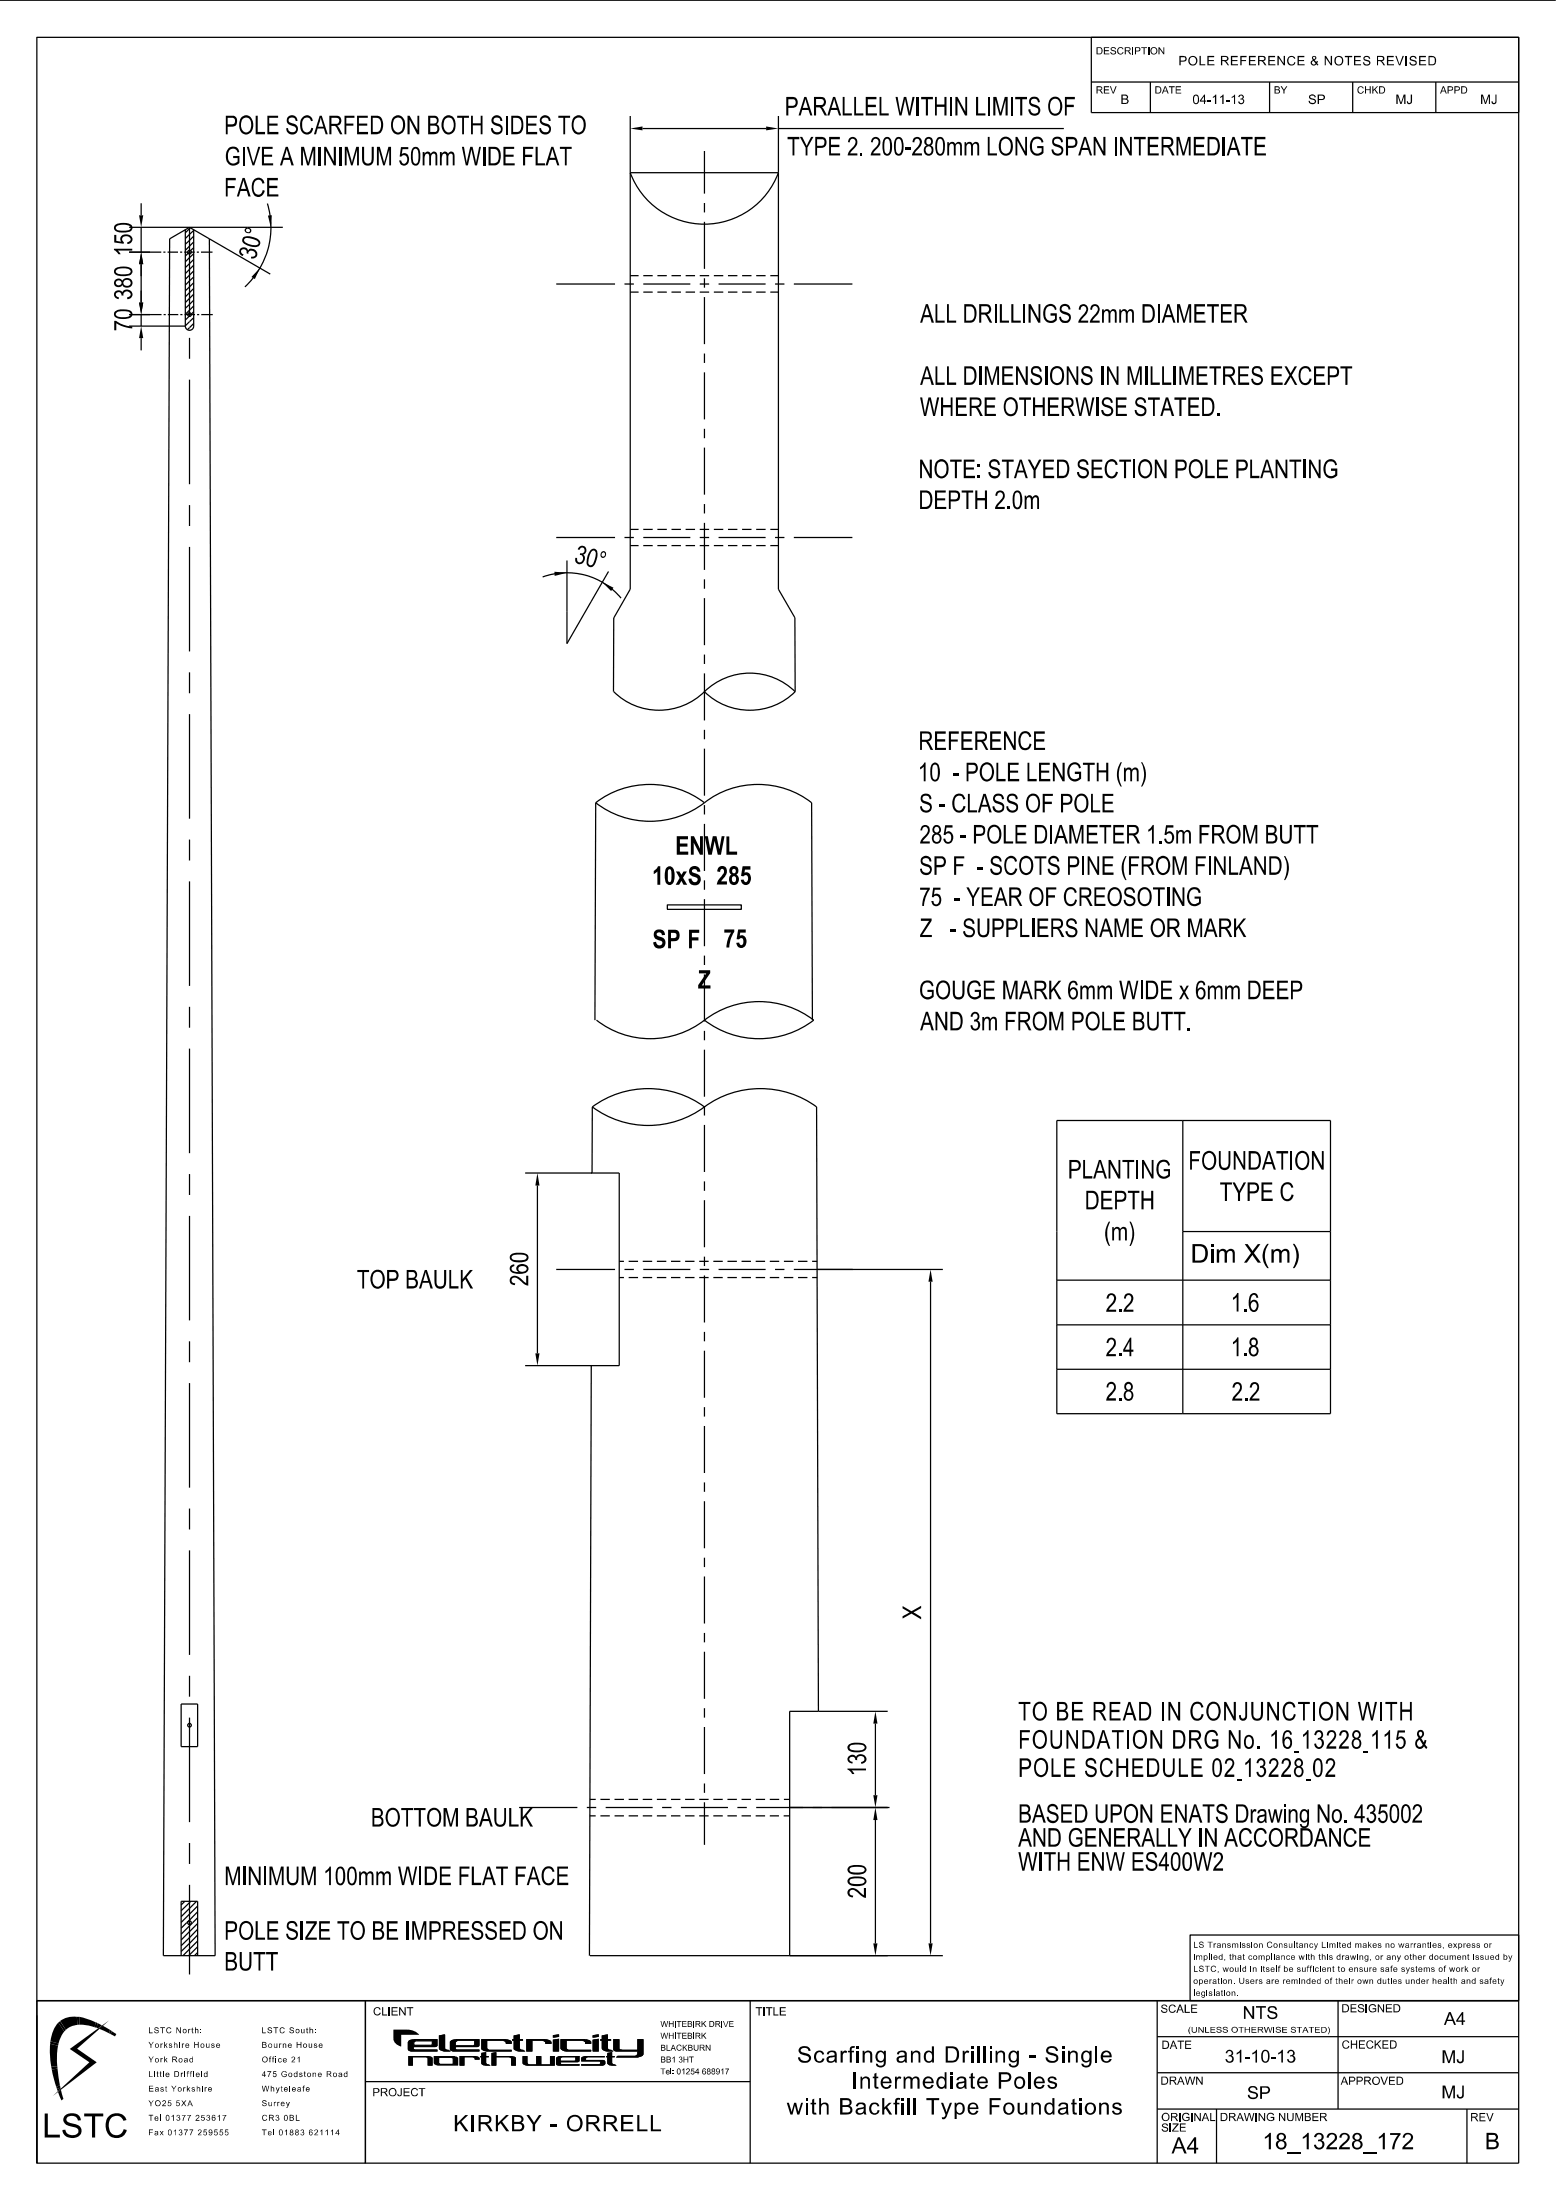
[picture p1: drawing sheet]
<svg xmlns="http://www.w3.org/2000/svg" width="210mm" height="297mm" viewBox="0 0 210 297" stroke-linecap="round" stroke-linejoin="round" font-family="sans-serif">
<g fill="none" stroke="#000" stroke-width=".17">
<path d="M85.1 15.7v63.8l-2.3 3.9v10M86.7 17.4h16.7M105.1 15.7v63.8l2.2 3.9v10M105.1 17.4h38.5M17.4 30.7h20.8M17.4 34h4.4M19 27.4v1.7M19 30.7v3.3M19 35.7v5.1M22 34h.3M22.6 34h1.4M24.3 34h.3"/>
<path d="M24.9 34h1.4M25 31v13M25.4 34.2l-.4 .4M25.6 30.7l10.9 6.3M25.6 30.7v12.1M25.6 30.7l-2.7 1.5-.9 231.8h7l-.7-231.8M25.7 30.8l-.7 .6M26.1 31v13a.56 .56 0 0 1-.5 .6 .56 .56 0 0 1-.6-.6M26.1 31.1l-1.1 1.1M26.1 31.9l-1.1 1.1M26.1 32.7l-1.1 1.1M26.1 34.3l-1.1 1"/>
<path d="M26.1 35l-1.1 1.1M26.1 35.8l-1.1 1.1M26.1 36.6l-1.1 1.1M26.1 37.4l-1.1 1.1M26.1 38.2l-1.1 1.1M26.1 38.9l-1.1 1.2M26.1 39.7l-1.1 1.1M26.1 33.4l-.4 .4M26.6 34h.2M27.1 34h1.6M36.1 27.5a10.9 10.9 0 0 1-3 11.2M75.1 38.3h7.9"/>
<path d="M84.3 38.3h1.2M85.1 23.3h20a10.7 10.7 0 0 1-10 7 10.7 10.7 0 0 1-10-7zM85.1 39.4h1.1M85.1 37.2h1.1M86.8 38.3h6.4M86.8 39.4h1.3M86.8 37.2h1.3M88.7 39.4h1.3M88.7 37.2h1.3M90.6 39.4h1.3M90.6 37.2h1.3M92.5 39.4h1.3"/>
<path d="M92.5 37.2h1.3M94.4 38.3h1.3M94.4 39.4h1.3M94.4 37.2h1.3M95.1 20.4v5.7M95.1 27.4v1.3M95.1 29.9v6.4M95.1 37.6v1.2M96.3 39.4h1.3M96.3 37.2h1.3M97 38.3h6.3M98.2 39.4h1.3"/>
<path d="M98.2 37.2h1.3M100.2 39.4h1.2M100.2 37.2h1.2M102.1 39.4h1.2M102.1 37.2h1.2M104 39.4h1.1M104 37.2h1.1M104.6 38.3h1.3M107.1 38.3h7.9M17.4 42.5h4.4M17.4 44h7.6M19 42.5v1.5"/>
<path d="M19 45.6v1.7M22.1 42.5h.3M22.6 42.5h1.5M24.3 42.5h.3M24.9 42.5h1.4M25.5 42.7l-.5 .5M25.6 45.6v2.8M25.6 51.3v14.1M26.1 42.1l-.3 .3M26.1 40.5l-1.1 1.1M26.1 41.3l-1.1 1.1M26.1 42.9l-1.1 1.1"/>
<path d="M26.1 43.7l-.8 .8M26.6 42.5h.3M27.2 42.5h1.5M95.1 40.1v6.4M95.1 47.7v1.3M95.1 50.3v6.3M95.1 57.9v1.3M25.6 68.2v2.8M25.6 73.8v14.1M73.2 77.9a9.5 9.5 0 0 1 10.6 2.8M75.1 72.6h7.9M76.5 75.7v11.2l5.6-9.8"/>
<path d="M84.3 72.6h1.2M85.1 73.7h1.1M85.1 71.5h1.1M86.8 72.6h6.4M86.8 73.7h1.3M86.8 71.5h1.3M88.7 73.7h1.3M88.7 71.5h1.3M90.6 73.7h1.3M90.6 71.5h1.3M92.5 73.7h1.3M92.5 71.5h1.3"/>
<path d="M94.4 72.6h1.3M94.4 73.7h1.3M94.4 71.5h1.3M95.1 60.4v6.4M95.1 68v1.3M95.1 70.6v6.3M95.1 78.2v1.3M96.3 73.7h1.3M96.3 71.5h1.3M97 72.6h6.3M98.2 73.7h1.3M98.2 71.5h1.3"/>
<path d="M100.2 73.7h1.2M100.2 71.5h1.2M102.1 73.7h1.2M102.1 71.5h1.2M104 73.7h1.1M104 71.5h1.1M104.6 72.6h1.3M107.1 72.6h7.9M25.6 90.8v2.8M25.6 96.4v14.1M82.8 93.4a8.7 8.7 0 0 0 12.3 0M95.1 93.4a8.7 8.7 0 0 0 12.2 0"/>
<path d="M95.1 80.7v6.4M95.1 88.4v1.2M95.1 90.9v6.4M95.1 98.5v1.3M95.1 93.4a8.7 8.7 0 0 1 12.2 0M25.6 113.3v2.9M25.6 119v14.1M80.4 108.4a12 12 0 0 0 14.7 0M80.4 108.4a12.1 12.1 0 0 1 14.7 0M80.4 108.4l-.1 29.3M95.1 108.4a11.8 11.8 0 0 1 14.4 0l.1 29.3M95.1 101.1v6.3"/>
<path d="M95.1 108.7v1.3M95.1 111.2v6.4M25.6 135.9v2.8M80.5 137.7a11.8 11.8 0 0 0 14.6 0M90.1 122.2h9.9v.6h-9.9zM95.1 137.7a12.1 12.1 0 0 1 14.7 0 12.1 12.1 0 0 1-14.7 0zM95.1 121.4v6.3M95.1 129v1.3M95.1 131.5v6.4M95.1 139.2v1.2M25.6 141.6v14.1M25.6 158.5v2.8"/>
<path d="M70.9 158.4h12.7v26h-12.7M79.9 149.4a12.8 12.8 0 0 1 15.2 0M79.9 149.4v9M79.9 149.4a12.7 12.7 0 0 0 15.2 0M95.1 149.4a12.8 12.8 0 0 1 15.1 0l.3 81.6M95.1 141.7v6.4M95.1 149.3v1.3M95.1 151.9v6.3M95.1 159.5v1.3M142.6 151.3h37v39.5h-37zM159.6 151.3v39.5M25.6 164.1v14.2"/>
<path d="M72.5 160.1v22.6M75.1 171.4h7.9M83.6 172.5h.6M83.6 170.3h.6M84.3 171.4h1.2M84.8 172.5h1.3M84.8 170.3h1.3M86.7 172.5h1.3M86.7 170.3h1.3M86.8 171.4h6.4M88.7 172.5h1.2M88.7 170.3h1.2"/>
<path d="M90.6 172.5h1.2M90.6 170.3h1.2M92.5 172.5h1.2M92.5 170.3h1.2M94.4 172.5h1.2M94.4 170.3h1.2M94.4 171.4h1.3M95.1 162v6.4M95.1 169.6v1.3M95.1 172.2v6.3M95.1 179.8v1.3M96.3 172.5h1.2"/>
<path d="M96.3 170.3h1.2M97 171.4h6.3M98.2 172.5h1.2M98.2 170.3h1.2M100.1 172.5h1.3M100.1 170.3h1.3M102 172.5h1.3M102 170.3h1.3M103.9 172.5h1.3M103.9 170.3h1.3M104.6 171.4h1.3M105.8 172.5h1.3"/>
<path d="M105.8 170.3h1.3M107.1 171.4h20.1M107.7 172.5h1.3M107.7 170.3h1.3M109.6 172.5h.7M109.6 170.3h.7M125.6 173v89.4M142.6 172.8h37M142.6 178.9h37M159.6 166.3h20M25.6 181.1v2.8M25.6 186.7v14.1"/>
<path d="M79.8 184.4l-.2 79.6M95.1 182.3v6.4M95.1 190v1.2M95.1 192.5v6.4M142.6 184.9h37M25.6 203.7v2.8M25.6 209.3v14.1M95.1 200.1v1.3M95.1 202.7v6.3M95.1 210.3v1.3M95.1 212.8v6.4M24.4 230h2.3v5.8h-2.3z"/>
<path d="M25.6 226.2v2.9M25.6 231.9v14.1M95.1 220.4v1.3M95.1 223v6.3M95.1 230.6v1.3M95.1 233.1v6.4M118.1 232.7v9.7M119.8 231h-13.2v33M24.9 256.7l-.5 .5M25.6 248.8v2.8M25.6 254.5v12.1M25.7 256.7l-1.3 1.2"/>
<path d="M26.5 256.7l-2.1 2.1M26.7 258.9l-2.3 2.2M26.7 257.3l-2.3 2.2M26.7 258.1l-2.3 2.2M26.7 259.7l-2.3 2.2M70.1 244h7.8M79.2 244h1.3M79.6 245.1h.8M79.6 242.9h.8M81 245.1h1.3M81 242.9h1.3M81.7 244h6.4"/>
<path d="M82.9 245.1h1.3M82.9 242.9h1.3M84.8 245.1h1.3M84.8 242.9h1.3M86.7 245.1h1.3M86.7 242.9h1.3M88.7 245.1h1.2M88.7 242.9h1.2M89.4 244h1.2M90.6 245.1h1.2M90.6 242.9h1.2M91.9 244h6.3"/>
<path d="M92.5 245.1h1.2M92.5 242.9h1.2M94.4 245.1h1.2M94.4 242.9h1.2M95.1 240.8v1.2M95.1 243.3v5.8M96.3 245.1h1.2M96.3 242.9h1.2M98.2 245.1h1.2M98.2 242.9h1.2M99.5 244h1.3M100.1 245.1h1.3"/>
<path d="M100.1 242.9h1.3M102 245.1h1.3M102 242.9h1.3M102.1 244h18M103.9 245.1h1.2M103.9 242.9h1.3M105.8 245.1h.8M105.8 242.9h.8M118.1 245.7v16.7M24.4 264v-7.3h2.3v7.3M26.7 260.5l-2.3 2.2M26.7 261.2l-2.3 2.3"/>
<path d="M26.7 262l-2 2M26.7 262.8l-1.2 1.2M26.7 263.6l-.5 .4M60.9 275.4l.7-.1h3.1v.8l-.2 .2-3 .1v.2l3.2 .1v.3h-3.2a.69 .69 0 0 1-.8-.3v-1.1zM61.6 275.6l.3-.1h2.1v.5l-.2 .1h-2.3zM62 277.6h2.2l.5 .1v.4h-.6l-.1-.3-.2-.1h-1.1v1.2h-.7zM65 275.3h3.2l.6 .1a.39 .39 0 0 1 .3 .5h-.8l-.1-.2-.3-.2h-2.1v1l.2 .2h3l.1 .3-3.7-.1a.41 .41 0 0 1-.5-.4zM65 277.1l.6-.1v.6h.4v.1h-.4v.8l.6 .4h-.6a.62 .62 0 0 1-.7-.4v-.8h-.1v-.1h.1zM66.3 277.1h.7v.5h2.1l.4 .1 .1 .1v1l-.6 .1v-1l-.1-.1-1.9-.1v1.2h-.7zM69.3 274.8l.8-.1 .1 .6h.4v.2h-.4v1.1l.4 .1 .3 .3h-.8a.91 .91 0 0 1-.8-.5v-1h-.2v-.2h.2zM70.5 277.6h.7v.9l.1 .1 .2 .1h.9v-1.1h.7v1.1h1.1v-1.1h.7v1.2h-4l-.4-.3zM71 275.3h2.5l.6 .1a.34 .34 0 0 1 .3 .5h-.7a.49 .49 0 0 0-.5-.4h-1.3v1.4l-.9 .1z"/>
<path d="M71.4 278.9h2.3M74.6 274.8l.8-.2 .1 .4-.9 .1zM74.6 275.3l.8-.1v1.8l-.8-.1zM75.6 275.3h3.3l.6 .1a.38 .38 0 0 1 .3 .5h-.8v-.2l-.4-.2h-2.1v1l.2 .2h3.1v.2l-3.4 .1-.5-.2-.3-.2zM75.8 277.8l1.8-.1v.4l-.1 .1h-1.8v-.3zM78.2 278.2l-.1 .2h-.2h-2.2v.2l.1 .1h2.4v.2h-2.5a.51 .51 0 0 1-.7-.2v-.9l.5-.2h2.7v.6M78.5 277.7l.4-.1h2.7v.1h-2.3l-.2 .2v.2h2.3l.3 .1v.4l-.3 .3h-3l.1-.2h2.4l.1-.1-.1-.3h-2.4zM79.6 264h47.6M80 274.8l.8-.2v.4l-.8 .1zM80 275.3l.8-.1v1.8l-.8-.1zM81.2 274.8l.8-.1 .1 .6h.4v.2h-.4v1.1l.4 .1 .3 .3h-.8a.91 .91 0 0 1-.8-.5v-1h-.2v-.2h.2zM82 277.1l.6-.1v.6h.4v.1h-.4v.8l.6 .3-.6 .1a.62 .62 0 0 1-.6-.4v-.8h-.2v-.1h.2z"/>
<path d="M82.8 275.3h.8v1.3l.1 .1h2.3v-1.4h.8l.1 2a.95 .95 0 0 1-1.1 .5h-2.6l.2-.3h2.3l.3-.1v-.4l-3-.1-.2-.1z"/>
<circle cx="25.6" cy="34" r=".25"/>
<circle cx="25.6" cy="42.5" r=".25"/>
<circle cx="25.6" cy="232.9" r=".25"/>
<circle cx="25.6" cy="259.6" r=".25"/>
</g>
<g fill="#000">
<path d="M85.1 17.4l1.6-.3v.5zM103.4 17.1l1.7 .3-1.7 .2zM19.1 34l.2 1.7h-.5zM18.8 29.1h.5l-.3 1.6zM35.1 36.2l-.7 1.5-.5-.3zM36.2 29.1h.5l-.2 1.6zM19.1 44l.2 1.6h-.5zM18.8 40.8h.5l-.3 1.7zM74.8 77.2l1.7 .1-1.6 .4zM81.3 78.6l1.5 .7-.3 .5zM72.5 158.4l.3 1.7h-.6zM125.6 171.4l.3 1.6h-.6z"/>
<path d="M72.2 182.7h.6l-.3 1.7zM118.1 231l.3 1.7h-.5zM118.1 244l.3 1.7h-.5zM117.9 242.4h.5l-.3 1.6zM117.9 262.4h.5l-.3 1.6zM125.3 262.4h.6l-.3 1.6z"/>
<path d="M15.6 37.8a.59 .59 0 0 0 0 .9 .59 .59 0 0 0 .9-.3 .71 .71 0 0 0 1.1 .4 .71 .71 0 0 0 0-1.2 .71 .71 0 0 0-1.1 .3l-.3-.3h-.3zM15.6 38.2a.4 .4 0 0 1 .8 0 .4 .4 0 0 1-.8 0zM16.8 37.9a.46 .46 0 0 1 .6-.1 .46 .46 0 0 1 .1 .7 .46 .46 0 0 1-.6 0 .46 .46 0 0 1-.1-.6z" fill-rule="evenodd"/>
<path d="M15.6 36.2a.6 .6 0 0 0-.1 .8 .6 .6 0 0 0 .6 .2h1.1a.6 .6 0 0 0 .7-.5 .6 .6 0 0 0-.6-.6 2.56 2.56 0 0 0-1.7 .1zM15.7 36.5a1.82 1.82 0 0 1 1.9 0v.2a.57 .57 0 0 1-.6 .3h-.4a.88 .88 0 0 1-1-.3z" fill-rule="evenodd"/>
<path d="M15.6 30.4a.56 .56 0 0 0-.2 .6 .56 .56 0 0 0 .5 .3 2.38 2.38 0 0 0 1.9-.2 .63 .63 0 0 0 0-.7 .63 .63 0 0 0-.7-.3 2.32 2.32 0 0 0-1.5 .3zM15.7 30.6a1.82 1.82 0 0 1 1.9 0v.2a.57 .57 0 0 1-.6 .3h-.4a.85 .85 0 0 1-1-.3z" fill-rule="evenodd"/>
<path d="M15.4 31.7h.3v.8l.7 .1a.66 .66 0 0 1 0-.8 .66 .66 0 0 1 .8-.1 .65 .65 0 0 1 .7 .6 .65 .65 0 0 1-.7 .6v-.2a.4 .4 0 0 0 .4-.4 .4 .4 0 0 0-.4-.4 .47 .47 0 0 0-.6 .2 .47 .47 0 0 0 .1 .6v.2l-1.3-.2z" fill-rule="evenodd"/>
<path d="M15.4 33.6h2.5v.2h-2l.4 .5h-.3l-.6-.5z" fill-rule="evenodd"/>
<path d="M15.4 43.3h.3a3.9 3.9 0 0 0 2.2 .8v.2a4.7 4.7 0 0 1-2.2-.7v1h-.3z" fill-rule="evenodd"/>
<path d="M15.5 42.1a.65 .65 0 0 0 .6 .9 1.62 1.62 0 0 0 1.8-.4 .75 .75 0 0 0-1-.8 1.67 1.67 0 0 0-1.4 .3zM15.7 42.3a1.94 1.94 0 0 1 1.9 0 .35 .35 0 0 1-.4 .5h-.6a.88 .88 0 0 1-1-.4z" fill-rule="evenodd"/>
<path d="M15.6 39.3l.4-.1 .3 .1 .2 .2a.68 .68 0 0 1 1.1-.2 .68 .68 0 0 1-.2 1.1h-.2l-.1-.3a.43 .43 0 0 0 .5-.5 .48 .48 0 0 0-.6-.3 .48 .48 0 0 0-.3 .6h-.3a.37 .37 0 0 0-.4-.5 .37 .37 0 0 0-.3 .6l.4 .1-.1 .3a.62 .62 0 0 1-.6-.4 .62 .62 0 0 1 .2-.7z" fill-rule="evenodd"/>
<path d="M68.9 170.9a.64 .64 0 0 0 0 .7 .64 .64 0 0 0 .6 .3l.3 .1a1.18 1.18 0 0 0 1.5-.7 .87 .87 0 0 0-.8-.7 .87 .87 0 0 0-.8 .6v.3l.3 .2h-.6a.37 .37 0 0 1-.4-.4 .37 .37 0 0 1 .4-.4v-.2zM70.1 171a.58 .58 0 0 1 1 .4 .62 .62 0 0 1-.6 .3 .62 .62 0 0 1-.5-.4z" fill-rule="evenodd"/>
<path d="M68.9 169.5a.67 .67 0 0 0 .7 .9 1.66 1.66 0 0 0 1.7-.5 .77 .77 0 0 0-1-.8 1.74 1.74 0 0 0-1.4 .4zM69.1 169.6a2.13 2.13 0 0 1 1.9 0l.1 .2a.57 .57 0 0 1-.7 .3h-.3a.87 .87 0 0 1-1.1-.3z" fill-rule="evenodd"/>
<path d="M69 172.4a1.18 1.18 0 0 1 1.5 .4l.5 .4v-1h.3v1.4a3 3 0 0 1-1.4-1 .42 .42 0 0 0-.7 0 .42 .42 0 0 0 .1 .6h.2v.3a.64 .64 0 0 1-.7-.4 .64 .64 0 0 1 .2-.7z" fill-rule="evenodd"/>
<path d="M121.8 216.8l1.2 .7 1.3-.7v.3l-1 .6 1 .6v.3l-1.3-.8-1.2 .7v-.3l1-.5-1-.6z" fill-rule="evenodd"/>
<path d="M114.6 235.5a.57 .57 0 0 0-.2 .6 .57 .57 0 0 0 .5 .4 2.01 2.01 0 0 0 2-.4 .76 .76 0 0 0-1-.8h-.8zM114.8 235.6l.9-.1a.93 .93 0 0 1 1 .4 .81 .81 0 0 1-1 .4 .91 .91 0 0 1-1-.4z" fill-rule="evenodd"/>
<path d="M114.6 237.1l.4-.2 .3 .1 .2 .2a.73 .73 0 0 1 1-.3 .73 .73 0 0 1 .4 .9l-.3 .2-.4 .1v-.2a.44 .44 0 0 0 .4-.6 .44 .44 0 0 0-.6-.2 .38 .38 0 0 0-.3 .5h-.3a.39 .39 0 0 0-.4-.4 .39 .39 0 0 0-.3 .4l.4 .2-.1 .3a.59 .59 0 0 1-.6-.4 .59 .59 0 0 1 .2-.6z" fill-rule="evenodd"/>
<path d="M114.4 238.8h2.5v.2h-2l.4 .5h-.3l-.3-.4-.3-.2z" fill-rule="evenodd"/>
<path d="M114.6 253.6a.62 .62 0 0 0-.1 .7 .62 .62 0 0 0 .6 .3 1.7 1.7 0 0 0 1.8-.4 .77 .77 0 0 0-1-.9l-.8 .1zM114.7 253.8a2.17 2.17 0 0 1 1.9 0l.1 .2a.58 .58 0 0 1-.7 .3h-.3a.87 .87 0 0 1-1-.3z" fill-rule="evenodd"/>
<path d="M114.6 252a.62 .62 0 0 0-.1 .7 .62 .62 0 0 0 .6 .3 1.7 1.7 0 0 0 1.8-.4 .77 .77 0 0 0-1-.8h-.8zM114.7 252.3a2.17 2.17 0 0 1 1.9 0l.1 .1a.58 .58 0 0 1-.7 .4h-.3a.87 .87 0 0 1-1-.4z" fill-rule="evenodd"/>
<path d="M114.6 255.1a1.15 1.15 0 0 1 1.5 .4l.5 .4v-1h.3v1.3a3.4 3.4 0 0 1-1.5-.9 .42 .42 0 0 0-.7 0 .42 .42 0 0 0 .4 .6v.2a.63 .63 0 0 1-.7-.3 .63 .63 0 0 1 .2-.7z" fill-rule="evenodd"/>
<path d="M89.1 274.4h.2l.1 .7 .2-.7h.1l.2 .7 .2-.7h.1l-.2 .8h-.1l-.3-.7-.1 .7h-.1z" fill-rule="evenodd"/>
<path d="M90.3 274.4h.1v.4h.4v-.4h.1v.8h-.1v-.4h-.4v.4h-.1z" fill-rule="evenodd"/>
<path d="M91.1 274.4h.1v.8h-.1z" fill-rule="evenodd"/>
<path d="M91.3 274.4h.7v.1h-.3v.7h-.1v-.7h-.3z" fill-rule="evenodd"/>
<path d="M91.4 276.1a.35 .35 0 0 1 .6 .2h-.1a.27 .27 0 0 0-.4-.1 .27 .27 0 0 0 0 .4 .27 .27 0 0 0 .4 0h.1a.39 .39 0 0 1-.6 .2 .39 .39 0 0 1 0-.7z" fill-rule="evenodd"/>
<path d="M92.1 274.4h.5v.1h-.4v.3h.4v.1h-.4v.2h.5v.1h-.6z" fill-rule="evenodd"/>
<path d="M92.8 274.4v.8h.5a.22 .22 0 0 0 .1-.2 .22 .22 0 0 0-.1-.2 .21 .21 0 0 0 .1-.3 .21 .21 0 0 0-.3-.1zM92.9 274.5h.3l.1 .2-.4 .1zM92.9 274.9h.3l.1 .2h-.4z" fill-rule="evenodd"/>
<path d="M93.6 274.4h.1v.8h-.1z" fill-rule="evenodd"/>
<path d="M93.9 274.4v.8h.1v-.3h.2l.2 .3h.2l-.3-.3a.23 .23 0 0 0 .2-.3 .23 .23 0 0 0-.3-.2zM94 274.5h.3a.15 .15 0 0 1 .1 .2 .15 .15 0 0 1-.2 .1h-.2z" fill-rule="evenodd"/>
<path d="M94.7 274.4h.1v.4l.4-.4h.1l-.3 .4 .4 .4h-.2l-.3-.4-.1 .2v.2h-.1z" fill-rule="evenodd"/>
</g>
<g fill="#fff">
<path d="M59.2 277.7l1.9 .1 .1 .1v.8h-1.8l-.2-.2z" fill-rule="evenodd"/>
<path d="M75.8 277.8l1.8-.1v.4l-.1 .1h-1.8v-.3z" fill-rule="evenodd"/>
<path d="M61.6 275.6l.3-.1h2.1v.5l-.1 .1h-2.4z" fill-rule="evenodd"/>
<path d="M55.9 275.6l.3-.1h2.1v.5l-.2 .1h-2.3z" fill-rule="evenodd"/>
</g>
<g fill="#000">
<path d="M53.1 274a4.9 4.9 0 0 1 3 .3l.5 .4h-2.4v1.6a1.26 1.26 0 0 1-1.1-1.1z" fill-rule="evenodd"/>
<path d="M58.5 277.6h3.1l.2 .2v1.1l-3-.1-.3-.3zM59.2 277.7v.8l.2 .2h1.8v-.8l-.1-.1z" fill-rule="evenodd"/>
</g>
<path d="M53.1 274a4.9 4.9 0 0 1 3 .3l.5 .4h-2.4v1.6a1.26 1.26 0 0 1-1.1-1.1zM55.1 277.6h3.1l.2 .2v1.1l-.7-.1v-.9l-.1-.1-1.9-.1v1.2h-.6zM55.2 275.4l.7-.1h3.2v.8l-.2 .2-3.1 .1v.2l.2 .1h3l.1 .3h-3.3a.69 .69 0 0 1-.8-.3v-1zM55.9 275.6l.3-.1h2.1v.5l-.2 .1h-2.3zM58.5 277.6h3.1l.2 .2v1h-3l-.3-.3zM59.2 277.7l1.9 .1 .1 .1v.8h-1.8l-.2-.2zM59.2 274.8l.9-.1v1.9l.4 .1 .3 .3h-.8a.91 .91 0 0 1-.8-.5z" fill="none" stroke="#000" stroke-width=".17"/>
<path d="M52 272.7v7.4h35.9v-7.4zM80 274.8l.8-.2v.4l-.8 .1zM75.6 275.3h3.3l.6 .1a.39 .39 0 0 1 .3 .5h-.8v-.2l-.4-.2h-2.1v1l.2 .2h3.1v.2l-3.4 .1-.5-.2-.3-.2zM74.6 274.7l.8-.1 .1 .4-.9 .1zM80 275.4l.8-.2v1.8l-.8-.1zM81.2 274.8l.8-.2 .1 .7h.4v.2h-.4v1.1l.4 .1 .3 .3h-.8a.91 .91 0 0 1-.8-.5v-1h-.2v-.2h.2zM74.6 275.3l.9-.1-.1 1.8h-.8zM71 275.3h2.5l.6 .1a.37 .37 0 0 1 .3 .5h-.7a.49 .49 0 0 0-.5-.4h-1.3v1.5h-.9zM82.8 275.3h.8v1.3l.4 .1h2v-1.4h.8l.1 2a.95 .95 0 0 1-1.1 .5h-2.7l.3-.3h2.3l.3-.2v-.3l-3-.1-.2-.1zM75 277.8l.5-.2h2.7v.6l-.1 .2h-2.4v.2l.1 .1h2.4v.2h-2.5a.51 .51 0 0 1-.7-.2zM78.5 277.7l.4-.1h2.7v.1h-2.3l-.2 .2v.2h2.3l.3 .2v.3l-.3 .3h-3l.1-.2h2.4l.1-.1-.1-.3h-2.4zM82 277.1l.6-.1v.6h.4v.1h-.4v.8l.6 .3-.6 .1a.64 .64 0 0 1-.6-.4v-.8h-.2v-.1h.2zM70.5 277.6h.7v.9l.1 .1 .2 .1h.9v-1.1h.7v1.1h1.1v-1.1h.7v1.3l-4-.1-.4-.3zM69.3 274.8l.8-.2 .1 .7h.4v.2h-.4v1.1l.4 .1 .3 .3h-.8a.91 .91 0 0 1-.8-.5v-1h-.2v-.2h.2zM65 275.3h3.2l.6 .1a.39 .39 0 0 1 .3 .5h-.8l-.1-.2-.3-.2h-2.1v1l.2 .2h3l.1 .3-3.7-.1a.41 .41 0 0 1-.5-.4zM66.3 277.2l.7-.2v.6h2.1l.4 .1 .1 .1v1.1h-.6v-1l-.3-.2h-1.7v1.2h-.7zM64.9 277.1l.7-.1v.6h.4v.1h-.4v.8l.6 .4h-.6a.64 .64 0 0 1-.7-.4v-.8h-.1v-.1h.1zM60.8 275.5l.8-.2h3.1v.8l-.2 .2-3 .1v.2l.2 .1h3v.3h-3.2a.69 .69 0 0 1-.8-.3v-1.1zM62 277.6h2.2l.5 .1v.4h-.6l-.1-.3-.2-.1h-1.1v1.2h-.7zM58.5 277.6h3.1l.2 .2v1h-3l-.3-.3zM59.2 274.8l.9-.1v1.9l.4 .1 .3 .3h-.8a.91 .91 0 0 1-.8-.5zM55.2 275.4l.7-.1h3.2v.8l-.2 .2-3.1 .1v.2l.2 .1h3l.1 .3h-3.3a.69 .69 0 0 1-.8-.3v-1zM55.1 277.6h3.1l.2 .2v1.1h-.7v-1l-.2-.2h-1.8v1.2h-.6zM53.1 274a4.9 4.9 0 0 1 3 .3l.5 .4h-2.4v1.6a1.26 1.26 0 0 1-1.1-1.1z" fill-rule="evenodd" fill="#fff"/>
<g fill="#000">
<path d="M6.8 275.9l.6 .2zM7.4 276.1l.4 .1z"/>
<path d="M148 11.6v1h.1v-.4h.3l.3 .4h.2l-.4-.4a.28 .28 0 0 0 .3-.3 .28 .28 0 0 0-.4-.3zM148.1 11.8h.3a.17 .17 0 0 1 .2 .2 .17 .17 0 0 1-.2 .1h-.3z" fill-rule="evenodd"/>
<path d="M149 11.6h.7v.2h-.6v.3h.5v.1h-.5v.3h.6v.1h-.7z" fill-rule="evenodd"/>
<path d="M149.8 11.6h.1l.3 .9 .4-.9h.1l-.4 1h-.1z" fill-rule="evenodd"/>
<path d="M172 11.6v1h.5a.27 .27 0 0 0 .3-.2 .27 .27 0 0 0-.2-.3 .25 .25 0 0 0 .1-.3 .25 .25 0 0 0-.3-.2zM172.2 11.8h.2a.15 .15 0 0 1 .2 .2 .15 .15 0 0 1-.2 .1h-.2zM172.2 12.2h.2a.19 .19 0 0 1 .2 .1 .19 .19 0 0 1-.2 .2h-.2z" fill-rule="evenodd"/>
<path d="M172.8 11.6h.2l.3 .5 .3-.5h.1l-.3 .6v.4h-.2v-.4z" fill-rule="evenodd"/>
<path d="M176.7 12.9a.52 .52 0 0 1 .9 .2l-.2 .1a.29 .29 0 0 0-.3-.3 .29 .29 0 0 0-.3 .2l.2 .1a.51 .51 0 0 1 .6 .6 .54 .54 0 0 1-.6 .3 .54 .54 0 0 1-.4-.5h.2a.31 .31 0 0 0 .3 .3 .31 .31 0 0 0 .3-.4h-.1a.55 .55 0 0 1-.6-.5z" fill-rule="evenodd"/>
<path d="M6.9 279l.8-.1 .1 .4-.8 .1z" fill-rule="evenodd"/>
<path d="M6.8 275.9l1 .3-.1 1.1v1.6l-.8 .1-.2-1.6z" fill-rule="evenodd"/>
<path d="M7 279.4l.8-.1 .3 2.2-.5 .2z" fill-rule="evenodd"/>
<path d="M6.8 275.6l1.1 .3-.1 .3-1-.3z" fill-rule="evenodd"/>
<path d="M7.9 273l.8 1.2-.4 .6-.4 1.1-1.1-.3 .2-1a3.9 3.9 0 0 1 .9-1.6z" fill-rule="evenodd"/>
<path d="M7.9 273l.2-.1 .8 1.1-.2 .2z" fill-rule="evenodd"/>
<path d="M8.1 272.8a3 3 0 0 1 2.3-.5v1.1a2.52 2.52 0 0 0-1.5 .6z" fill-rule="evenodd"/>
<path d="M10.4 272.2l.3 .1v1l-.3 .1z" fill-rule="evenodd"/>
<path d="M10.7 272.3l1.2 .3 1 .4-.1 .7-.9-.3-1.2-.1z" fill-rule="evenodd"/>
<path d="M12.9 273l.3 .1-.1 .7-.3-.1z" fill-rule="evenodd"/>
<path d="M13.2 273.1l.6 .3-.6 .4h-.1z" fill-rule="evenodd"/>
<path d="M13.4 273.9l.5-.4 1 .5-.2 .5z" fill-rule="evenodd"/>
<path d="M14.9 274l.2 .2-.2 .4-.2-.1z" fill-rule="evenodd"/>
<path d="M9.4 276.6l5.3-3.8-4.3 3.8 2.7 1.8-6 4.6 5-4.6z" fill-rule="evenodd"/>
<path d="M15.1 274.2l.6 .4-.2 .3-.6-.3z" fill-rule="evenodd"/>
<path d="M35.4 275.7v.8l.4-.1a.2 .2 0 0 0 .2-.2 .2 .2 0 0 0-.2-.2 .21 .21 0 0 0 .1-.2 .21 .21 0 0 0-.2-.1zM35.5 275.8h.2a.13 .13 0 0 1 .1 .1 .13 .13 0 0 1-.1 .1h-.2zM35.5 276.1h.3l.1 .2-.4 .1z" fill-rule="evenodd"/>
<path d="M40 275.7h.1v.3h.5v-.3h.1v.8h-.1v-.4h-.5v.4h-.1z" fill-rule="evenodd"/>
<path d="M55.1 277.6h3.1l.2 .2v1.1h-.7v-1l-.2-.2h-1.8v1.2h-.6z" fill-rule="evenodd"/>
<path d="M55.2 275.4l-.2 .3v1a.64 .64 0 0 0 .8 .3h3.2v-.3l-3.2-.1v-.2l3.1-.1 .1-.1v-.9h-3.1zM55.9 275.6l.3-.1h2.1v.5l-.2 .1h-2.3z" fill-rule="evenodd"/>
<path d="M59.2 274.8l.9-.1v1.9l.4 .1 .3 .3h-.8a.91 .91 0 0 1-.8-.5z" fill-rule="evenodd"/>
<path d="M62 277.6h2.2l.5 .1v.4h-.6l-.1-.3-.2-.1h-1.1v1.2h-.7z" fill-rule="evenodd"/>
<path d="M60.7 275.6v1.1a.64 .64 0 0 0 .8 .3h3.2v-.3l-3.2-.1v-.2l3.1-.1 .1-.1v-.9h-3.1l-.6 .1zM61.6 275.6l.3-.1h2.1v.5l-.2 .1h-2.3z" fill-rule="evenodd"/>
<path d="M64.9 277.1l.7-.1v.6h.4v.1h-.4v.8l.6 .4h-.6a.62 .62 0 0 1-.7-.4v-.8h-.1v-.1h.1z" fill-rule="evenodd"/>
<path d="M66.3 277.2l.7-.2v.6h2.1l.4 .1 .1 .1v1.1h-.6v-1l-.3-.2h-1.7v1.2h-.7z" fill-rule="evenodd"/>
<path d="M65 275.3h3.2l.6 .1a.39 .39 0 0 1 .3 .5h-.8l-.1-.2-.3-.2h-2.1v1l.2 .2h3l.1 .3-3.7-.1a.41 .41 0 0 1-.5-.4z" fill-rule="evenodd"/>
<path d="M69.3 274.8l.8-.2 .1 .7h.4v.2h-.4v1.1l.4 .1 .3 .3h-.8a.91 .91 0 0 1-.8-.5v-1h-.2v-.2h.2z" fill-rule="evenodd"/>
<path d="M70.5 277.6h.7v.9l.1 .1 .2 .1h.9v-1.1h.7v1.1h1.1v-1.1h.7v1.3l-4-.1-.4-.3z" fill-rule="evenodd"/>
<path d="M71 275.3h2.5l.6 .1a.34 .34 0 0 1 .3 .5h-.8a.42 .42 0 0 0-.4-.4h-1.3v1.5h-.9z" fill-rule="evenodd"/>
<path d="M74.6 275.3l.9-.1-.1 1.8h-.8z" fill-rule="evenodd"/>
<path d="M74.6 274.8l.8-.2 .1 .4-.8 .1z" fill-rule="evenodd"/>
<path d="M75 277.8v.9a.59 .59 0 0 0 .7 .2h2.5v-.2h-2.4l-.1-.1v-.2h2.3l.2-.1v-.7h-2.7zM75.8 277.8l1.8-.1v.4l-.1 .1h-1.8v-.3z" fill-rule="evenodd"/>
<path d="M75.6 275.3h3.3l.6 .1a.39 .39 0 0 1 .3 .5h-.8v-.2l-.4-.2h-2.1v1l.2 .2h3.1v.3h-3.4l-.5-.2-.3-.2z" fill-rule="evenodd"/>
<path d="M80 275.3l.8-.1v1.8l-.8-.1z" fill-rule="evenodd"/>
<path d="M80 274.8l.8-.2v.4l-.8 .1z" fill-rule="evenodd"/>
<path d="M81.2 274.8l.8-.2 .1 .7h.4v.2h-.4v1.1l.4 .1 .3 .3h-.8a.91 .91 0 0 1-.8-.5v-1h-.2v-.2h.2z" fill-rule="evenodd"/>
<path d="M78.5 277.7l.4-.1h2.7v.1h-2.3l-.2 .2v.2h2.3l.3 .1v.4l-.3 .3h-3l.1-.2h2.4l.1-.1-.1-.3h-2.4z" fill-rule="evenodd"/>
<path d="M82 277.1l.6-.1v.6h.4v.1h-.4v.8l.6 .3-.6 .1a.62 .62 0 0 1-.6-.4v-.8h-.2v-.1h.2z" fill-rule="evenodd"/>
<path d="M82.8 275.3h.8v1.3l.1 .1h2.3v-1.4h.8l.1 2a.95 .95 0 0 1-1.1 .5h-2.7l.3-.3h2.3l.3-.1v-.4l-3-.1-.2-.1z" fill-rule="evenodd"/>
<path d="M102 271h.9v.1h-.4v1h-.1v-1h-.4z" fill-rule="evenodd"/>
<path d="M103 271h.2v1.1h-.2z" fill-rule="evenodd"/>
<path d="M103.4 271h.8v.1h-.3v1h-.2v-1h-.3z" fill-rule="evenodd"/>
<path d="M104.4 271h.1v1h.6v.1h-.7z" fill-rule="evenodd"/>
<path d="M105.2 271h.8v.1h-.6v.4h.6v.1h-.6v.4h.7v.1h-.9z" fill-rule="evenodd"/>
<path d="M160.6 273.6h.1a.75 .75 0 0 0 0 1 .61 .61 0 0 1-.1-1z" fill-rule="evenodd"/>
<path d="M164.2 273.7a.38 .38 0 0 1 .7 .2h-.2a.21 .21 0 0 0-.2-.2 .21 .21 0 0 0-.2 .2h.1a.34 .34 0 0 1 .5 .4 .42 .42 0 0 1-.8-.1l.2-.1a.25 .25 0 0 0 .2 .2 .25 .25 0 0 0 .2-.2h-.1a.29 .29 0 0 1-.4-.4z" fill-rule="evenodd"/>
<path d="M165.1 273.7a.38 .38 0 0 1 .6 .2h-.1a.21 .21 0 0 0-.2-.2 .21 .21 0 0 0-.2 .2 .34 .34 0 0 1 .5 .4 .42 .42 0 0 1-.7-.1l.1-.1a.25 .25 0 0 0 .2 .2 .25 .25 0 0 0 .3-.2h-.2a.29 .29 0 0 1-.3-.4z" fill-rule="evenodd"/>
<path d="M166.2 274a.43 .43 0 0 0 .8 0 .43 .43 0 0 0-.8 0zM166.3 274a.35 .35 0 0 1 .7 0 .35 .35 0 0 1-.7 0z" fill-rule="evenodd"/>
<path d="M172.2 273.7a.38 .38 0 0 1 .7 .2h-.1a.21 .21 0 0 0-.3-.2 .21 .21 0 0 0-.2 .2h.1a.34 .34 0 0 1 .5 .4 .42 .42 0 0 1-.7-.1l.1-.1a.25 .25 0 0 0 .2 .2 .25 .25 0 0 0 .3-.2h-.2a.29 .29 0 0 1-.4-.4z" fill-rule="evenodd"/>
<path d="M174.3 273.7a.38 .38 0 0 1 .6 .2h-.1a.19 .19 0 0 0-.2-.2 .19 .19 0 0 0-.2 .2h.1a.31 .31 0 0 1 .3 .1 .31 .31 0 0 1 .1 .3 .4 .4 0 0 1-.7-.1l.1-.1a.23 .23 0 0 0 .2 .2 .23 .23 0 0 0 .3-.2h-.2a.27 .27 0 0 1-.3-.1 .27 .27 0 0 1 0-.3z" fill-rule="evenodd"/>
<path d="M179.2 273.6a.6 .6 0 0 1 0 1 .83 .83 0 0 0 0-1z" fill-rule="evenodd"/>
<path d="M7.7 282l.4-.2 .1 .1-.4 .5z" fill-rule="evenodd"/>
<path d="M7.6 281.7l.5-.2v.3l-.4 .2z" fill-rule="evenodd"/>
<path d="M7.8 282.4l.4-.3 .4 1.2-.3 .3z" fill-rule="evenodd"/>
<path d="M198.5 285.3v1.1h.2v-.5h.3l.4 .5h.1l-.4-.5a.31 .31 0 0 0 .3-.4 .31 .31 0 0 0-.4-.2zM198.7 285.4h.5a.19 .19 0 0 1 .1 .3 .19 .19 0 0 1-.3 0h-.3z" fill-rule="evenodd"/>
<path d="M199.7 285.3h.7v.1h-.6v.3h.6v.2h-.6v.3h.7v.2h-.8z" fill-rule="evenodd"/>
<path d="M200.6 285.3h.1l.4 .9 .3-.9h.2l-.4 1.1h-.2z" fill-rule="evenodd"/>
</g>
<g fill="none" stroke="#000" stroke-width=".17">
<path d="M0 0h210M147.3 11.1h57.7M147.3 5h57.7v10.2h-57.7zM155.3 11.1v4.1M171.3 11.1v4.1M182.6 11.1v4.1M193.8 11.1v4.1M5 270.1v-265.1h200v265.1M5 270.1h200M5 270.1v21.9M5 270.1h44.3v21.9h-44.3zM49.3 270.1v21.9h155.7v-21.9"/>
<path d="M101.2 270v22M156.2 279.8h48.8M156.2 275h48.8M156.2 270.1v21.9M160.6 270.1v-8.9h44.4v8.9M180.6 270.1v14.6M49.3 281h51.9M156.2 284.7h48.8M164.2 284.7v7.3M198 284.7v7.3"/>
</g>
<text font-size="3.2" x="5.7" y="288.6">LSTC</text>
<g font-size="2.5">
<text x="105.9" y="15.6">PARALLEL WITHIN LIMITS OF</text>
<text x="30.3" y="18.1">POLE SCARFED ON BOTH SIDES TO</text>
<text x="30.3" y="22.3">GIVE A MINIMUM 50mm WIDE FLAT</text>
<text x="106.2" y="21">TYPE 2. 200-280mm LONG SPAN INTERMEDIATE</text>
<text x="30.2" y="26.5">FACE</text>
<text x="124.2" y="43.6">ALL DRILLINGS 22mm DIAMETER</text>
<text x="124.2" y="52">ALL DIMENSIONS IN MILLIMETRES EXCEPT</text>
<text x="124.1" y="56.2">WHERE OTHERWISE STATED.</text>
<text x="124" y="64.5">NOTE: STAYED SECTION POLE PLANTING</text>
<text x="124" y="68.7">DEPTH 2.0m</text>
<text x="77.3" y="75.9" transform="rotate(15 77.3 75.9)">30°</text>
<text x="124" y="101.3">REFERENCE</text>
<text x="123.9" y="105.5">10 - POLE LENGTH (m)</text>
<text x="124" y="109.7">S - CLASS OF POLE</text>
<text x="124.1" y="113.9">285 - POLE DIAMETER 1.5m FROM BUTT</text>
<text x="88" y="119.4">10xS 285</text>
<text x="91.1" y="115.4">ENWL</text>
<text x="124" y="118.1">SP F - SCOTS PINE (FROM FINLAND)</text>
<text x="124" y="122.3">75 - YEAR OF CREOSOTING</text>
<text x="88" y="128">SPF</text>
<text x="97.6" y="127.9">75</text>
<text x="124.1" y="126.5">Z</text>
<text x="128.1" y="126.5">- SUPPLIERS NAME OR MARK</text>
<text x="94.2" y="133.5">Z</text>
<text x="124" y="134.9">GOUGE MARK 6mm WIDE x 6mm DEEP</text>
<text x="124.2" y="139.1">AND 3m FROM POLE BUTT.</text>
<text x="144.1" y="159.1">PLANTING</text>
<text x="160.4" y="157.9">FOUNDATION</text>
<text x="146.4" y="163.3">DEPTH</text>
<text x="149" y="167.5">(m)</text>
<text x="164.6" y="162.1">TYPE C</text>
<text x="48.2" y="173.9">TOP BAULK</text>
<text x="160.7" y="170.5">Dim X(m)</text>
<text x="149.2" y="177.1">2.2</text>
<text x="166.1" y="177.1">1.6</text>
<text x="149.2" y="183.1">2.4</text>
<text x="166.1" y="183.1">1.8</text>
<text x="149.2" y="189.1">2.8</text>
<text x="166.2" y="189.1">2.2</text>
<text x="137.4" y="232.3">TO BE READ IN CONJUNCTION WITH</text>
<text x="137.4" y="239.9">POLE SCHEDULE 02 13228 02</text>
<text x="137.4" y="236.1">FOUNDATION DRG No. 16 13228 115 &amp;</text>
<text x="50" y="246.6">BOTTOM BAULK</text>
<text x="137.4" y="249.3">AND GENERALLY IN ACCORDANCE</text>
<text x="137.4" y="246.1">BASED UPON ENATS Drawing No. 435002</text>
<text x="30.3" y="254.5">MINIMUM 100mm WIDE FLAT FACE</text>
<text x="137.4" y="252.5">WITH ENW ES400W2</text>
<text x="30.3" y="261.9">POLE SIZE TO BE IMPRESSED ON</text>
<text x="30.3" y="266">BUTT</text>
</g>
<text font-size="2.4" x="34.5" y="35.2" transform="rotate(-75 34.5 35.2)">30°</text>
<g font-size="2.2">
<text x="107.6" y="278.5">Scarfing and Drilling - Single</text>
<text x="114.9" y="282">Intermediate Poles</text>
<text x="61.2" y="287.7">KIRKBY - ORRELL</text>
<text x="106.2" y="285.5">with Backfill Type Foundations</text>
<text x="158.1" y="290.7">A4</text>
<text x="170.4" y="290.1">18_13228_172</text>
<text x="200.4" y="290.1">B</text>
</g>
<g font-size="1.7">
<text x="167.7" y="272.6">NTS</text>
<text x="194.9" y="273.4">A4</text>
<text x="165.3" y="278.5">31-10-13</text>
<text x="194.5" y="278.5">MJ</text>
<text x="168.3" y="283.4">SP</text>
<text x="194.5" y="283.3">MJ</text>
</g>
<g font-size="1.3">
<text x="159" y="8.8">POLE REFERENCE &amp; NOTES REVISED</text>
<text x="151.2" y="14">B</text>
<text x="160.9" y="14">04-11-13</text>
<text x="176.5" y="14">SP</text>
<text x="188.3" y="14">MJ</text>
<text x="199.8" y="14">MJ</text>
</g>
<g font-size="1.1">
<text x="50.3" y="272.1">CLIENT</text>
<text x="156.6" y="271.7">SCALE</text>
<text x="181" y="271.7">DESIGNED</text>
<text x="156.6" y="281.4">DRAWN</text>
<text x="156.8" y="276.6">DATE</text>
<text x="180.9" y="281.5">APPROVED</text>
<text x="181.1" y="276.6">CHECKED</text>
<text x="50.3" y="283">PROJECT</text>
<text x="156.7" y="287.8">SIZE</text>
<text x="156.7" y="286.3">ORIGINAL</text>
<text x="164.6" y="286.3">DRAWING NUMBER</text>
</g>
<g font-size="1">
<text x="147.9" y="7.3">DESCRIPTION</text>
<text x="155.8" y="12.6">DATE</text>
<text x="183.1" y="12.6">CHKD</text>
<text x="194.4" y="12.6">APPD</text>
</g>
<g font-size=".8">
<text x="161.1" y="263">LS Transmission Consultancy Limited makes no warranties, express or</text>
<text x="161.1" y="269.4">legislation.</text>
<text x="161.1" y="267.8">operation. Users are reminded of their own duties under health and safety</text>
<text x="161.1" y="266.2">LSTC, would in itself be sufficient to ensure safe systems of work or</text>
<text x="161.1" y="264.6">implied, that compliance with this drawing, or any other document issued by</text>
<text x="20" y="274.5">LSTC North:</text>
<text x="35.3" y="274.5">LSTC South:</text>
<text x="89.1" y="273.6">WHITEBIRK DRIVE</text>
<text x="160.3" y="274.4">(UNLESS OTHERWISE STATED)</text>
<text x="20" y="280.4">Little Driffield</text>
<text x="20" y="278.4">York Road</text>
<text x="20" y="276.5">Yorkshire House</text>
<text x="35.3" y="280.4">475 Godstone Road</text>
<text x="35.3" y="278.4">Office 21</text>
<text x="35.3" y="276.5">Bourne House</text>
<text x="89.1" y="280">Tel: 01254 688917</text>
<text x="89.1" y="278.4">BB1 3HT</text>
<text x="89.1" y="276.8">BLACKBURN</text>
<text x="20" y="286.3">Tel 01377 253617</text>
<text x="20" y="284.3">YO25 5XA</text>
<text x="20" y="282.4">East Yorkshire</text>
<text x="35.3" y="286.3">CR3 0BL</text>
<text x="35.3" y="284.3">Surrey</text>
<text x="35.3" y="282.4">Whyteleafe</text>
<text x="20" y="288.3">Fax 01377 259555</text>
<text x="35.3" y="288.3">Tel 01883 621114</text>
</g>
</svg>
